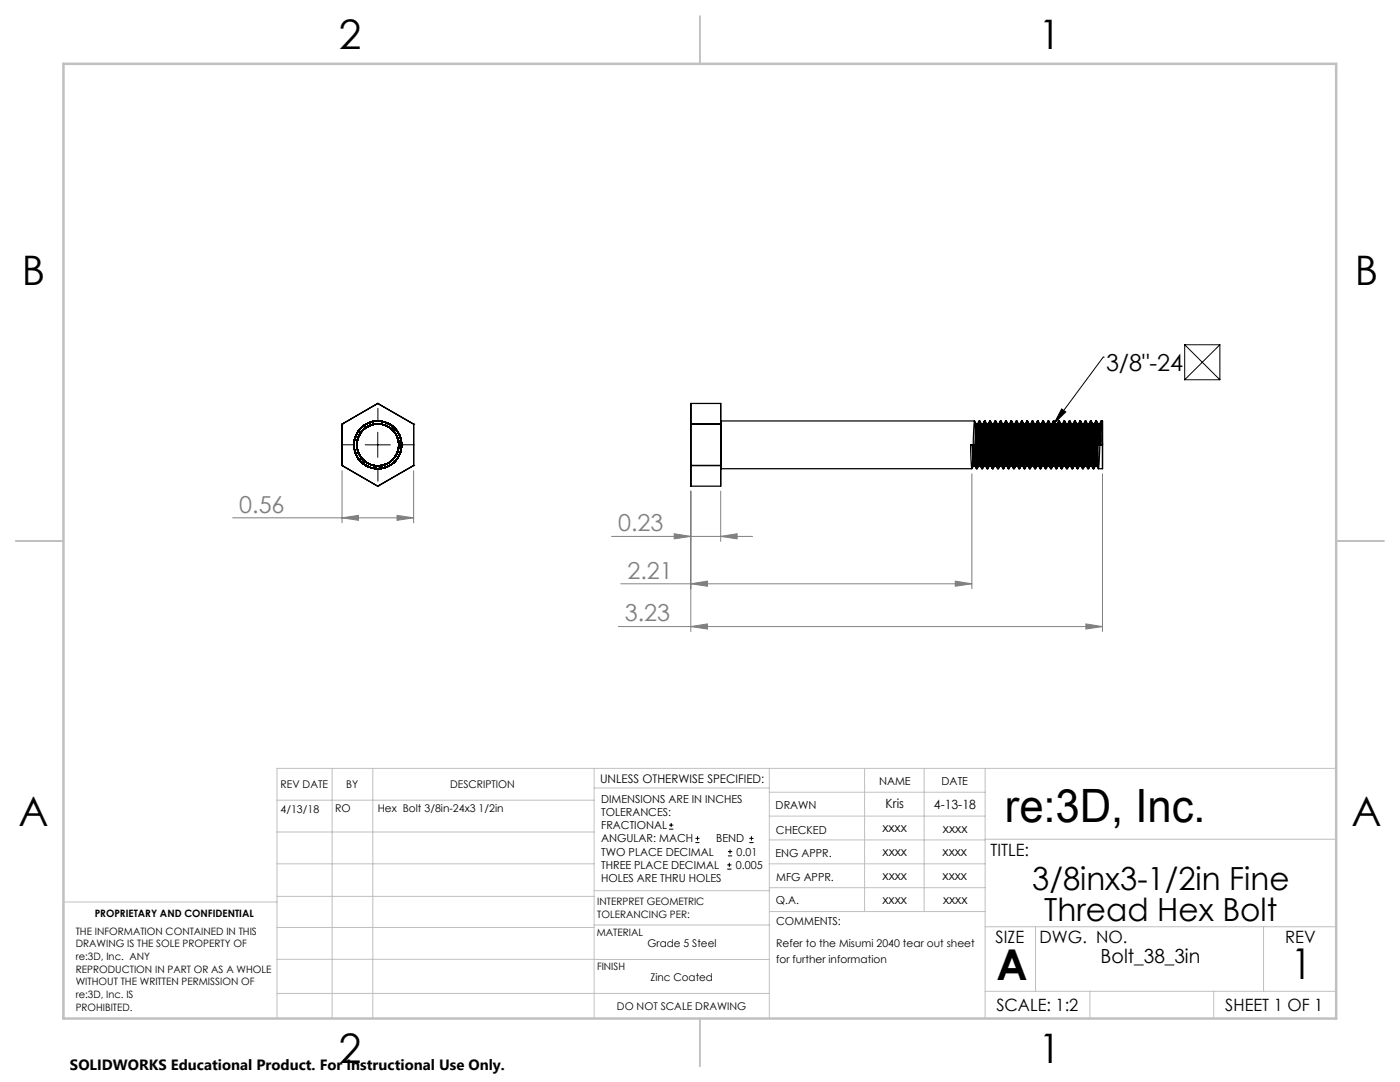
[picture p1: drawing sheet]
<svg xmlns="http://www.w3.org/2000/svg" width="279mm" height="216mm" viewBox="0 0 279 216" stroke-linecap="round" stroke-linejoin="round" font-family="sans-serif">
<g fill="none" stroke="#000" stroke-width=".2">
<path d="M220.2 71.3h.1M220.2 71.3l-9.9 13.3M236.4 68.8v7M236.4 75.8h7.1M236.4 68.8h7.1M236.4 68.8l7.1 7M243.5 68.8v7M243.5 68.8l-7.1 7M72.9 88.8h5M75.4 86.3v5M211.9 81.6l.8 .6-2.4 2.4zM133.5 165.5h.9"/>
<path d="M133.5 164.6h.9M133.9 164.2v.8M138.8 168.1h.8M138.8 167.3h.8M139.2 166.9v.8M145.1 173.4h.9M145.1 172.6h.9M145.3 170.8h.8M145.3 169.9h.8M145.6 172.2v.8M145.7 169.5v.9M149.5 168.1h.9"/>
<path d="M149.5 167.3h.9M150 166.9v.8"/>
</g>
<g fill="none" stroke="#808080" stroke-width=".2">
<path d="M68.3 93.9v10.4M82.5 93.9v10.4M137.9 98v28M143.8 98v10M194 94.5v23M220 94.5v31.5M46.4 103.3h36.1M68.3 103.3l3.2-.5v1zM79.2 102.8l3.3 .5-3.3 .5zM122.1 107h28.1M123.9 116.5h70.1M134.5 106.5l3.4 .5-3.4 .5z"/>
<path d="M137.9 116.5l3.3-.5v1zM143.8 107l3.3-.5v1zM190.6 116l3.4 .5-3.4 .5zM123.4 125h96.6M137.9 125l3.3-.5v1zM216.7 124.5l3.3 .5-3.3 .5z"/>
</g>
<path d="M70.4 88.8h-2.2M75.4 83.8v-2.3M75.4 93.8v2.2M80.4 88.8h2.3" fill="none" stroke="#000" stroke-width=".2" stroke-dasharray="15.2 1.3 1.3 1.3"/>
<g fill="none" stroke="#c0c0c0" stroke-width=".2">
<path d="M55.3 159.7h63.3M66.3 153.3v49.9M74.4 153.3v49.9M118.6 153.3v49.9M118.6 157.2h34.9M153.5 153.3v49.9M153.5 158.1h43.1M172.5 153.3v28.6M184.4 153.3v28.6M196.6 153.3v49.9M266.7 153.3h-211.4v49.9M55.3 178.9h63.3"/>
<path d="M55.3 172.4h63.3M55.3 166h63.3M55.3 180h-42.7v23.2M118.6 177.7h35M153.5 167.6h43.1M153.5 162.8h43.1M153.5 172.4h43.1M153.5 177.1h43.1M196.6 167.5h70.1M55.3 198.2h98.2M55.3 191.4l98.2 .1M55.3 185.1h63.3"/>
<path d="M118.6 184.6h35M153.6 181.9h43M196.6 197.8h70.1M196.6 184.9h70.1M206.7 184.9v12.9M217.5 197.8v5.4M242.2 197.8v5.4M252.2 184.9v12.9"/>
</g>
<path d="M139.7 3.2v9.5M3.1 107.9h9.6M266.7 107.9h9.5M139.7 203.2v9.6" fill="none" stroke="#c0c0c0" stroke-width=".25"/>
<path d="M12.7 12.7h254v190.5h-254z" fill="none" stroke="#c0c0c0" stroke-width=".5"/>
<path d="M211.9 81.6l.8 .6-2.4 2.4z" fill="#000"/>
<g fill="#808080">
<path d="M68.3 103.3l3.2-.5v1zM79.2 102.8l3.3 .5-3.3 .5z"/>
<path d="M137.9 116.5l3.3-.5v1zM190.6 116l3.4 .5-3.4 .5zM137.9 125l3.3-.5v1zM216.7 124.5l3.3 .5-3.3 .5z"/>
<path d="M134.5 106.5l3.4 .5-3.4 .5zM143.8 107l3.3-.5v1z"/>
</g>
<g fill="none" stroke="#000" stroke-width=".25">
<path d="M68.3 84.6v8.3M68.3 92.9l7.1 4.1M68.3 84.6h.1M68.3 92.9h.1M72 85.4a4.8 4.8 0 0 1 7.9 2 4.8 4.8 0 0 1-5.3 6.1 4.8 4.8 0 0 1-3.2-7.4 4.8 4.8 0 0 1 8 0 4.8 4.8 0 0 1-3 7.3 4.8 4.8 0 0 1-5.7-5.6 4.8 4.8 0 0 1 7.6-2.7 4.8 4.8 0 0 1-.9 8.1 4.8 4.8 0 0 1-6.8-4.4 4.8 4.8 0 0 1 6.6-4.5 4.8 4.8 0 0 1 1.6 7.7 4.8 4.8 0 0 1-7.8-1.4 4.8 4.8 0 0 1 4.4-6.6 4.8 4.8 0 0 1 4.4 6.6 4.8 4.8 0 0 1-7.8 1.5 4.8 4.8 0 0 1 1.8-7.9 4.8 4.8 0 0 1 6.3 5.1 4.8 4.8 0 0 1-7.4 3.4 4.8 4.8 0 0 1 .4-8.1 4.8 4.8 0 0 1 7.1 3.9 4.8 4.8 0 0 1-6.6 4.7 4.8 4.8 0 0 1-1.2-8 4.8 4.8 0 0 1 7.7 2.4 4.8 4.8 0 0 1-5.6 5.9 4.8 4.8 0 0 1-3.1-7.4 4.8 4.8 0 0 1 8 0 4.8 4.8 0 0 1-3.1 7.4 4.8 4.8 0 0 1-5.5-5.9 4.8 4.8 0 0 1 7.7-2.4 4.8 4.8 0 0 1-1.3 8 4.8 4.8 0 0 1-6.6-4.7 4.8 4.8 0 0 1 7.1-3.9 4.8 4.8 0 0 1 .4 8.1 4.8 4.8 0 0 1-7.4-3.4 4.8 4.8 0 0 1 6.4-5.1 4.8 4.8 0 0 1 1.7 7.9 4.8 4.8 0 0 1-7.9-1.7 4.8 4.8 0 0 1 5-6.3 4.8 4.8 0 0 1 3.4 7.3 4.8 4.8 0 0 1-8-.3 4.8 4.8 0 0 1 3.8-7.1 4.8 4.8 0 0 1 4.7 6.6 4.8 4.8 0 0 1-8 1.3 4.8 4.8 0 0 1 2.4-7.8 4.8 4.8 0 0 1 5.9 5.6 4.8 4.8 0 0 1-7.5 3 4.8 4.8 0 0 1 .6-8.1 4.8 4.8 0 0 1 7 4.2 4.8 4.8 0 0 1-6.6 4.3 4.8 4.8 0 0 1-1.6-7.7 4.8 4.8 0 0 1 7.8 1.6 4.8 4.8 0 0 1-4.7 6.6 4.8 4.8 0 0 1-3.8-7.2 4.8 4.8 0 0 1 8-.3 4.8 4.8 0 0 1-3.4 7.4 4.8 4.8 0 0 1-5-6.4 4.8 4.8 0 0 1 7.9-1.7 4.8 4.8 0 0 1-2 7.9 4.8 4.8 0 0 1-6.2-5.3 4.8 4.8 0 0 1 7.5-3.2 4.8 4.8 0 0 1 0 7.9 4.8 4.8 0 0 1-7.3-2.9 4.8 4.8 0 0 1 5.5-5.7 4.8 4.8 0 0 1 3 7.3 4.8 4.8 0 0 1-7.9 0 4.8 4.8 0 0 1 3.1-7.3 4.8 4.8 0 0 1 5.6 5.8 4.8 4.8 0 0 1-7.7 2.5 4.8 4.8 0 0 1 1.2-8 4.8 4.8 0 0 1 6.5 4.4 4.8 4.8 0 0 1-6.6 4.4 4.8 4.8 0 0 1-1.5-7.8 4.8 4.8 0 0 1 7.9 2 4.8 4.8 0 0 1-5.3 6.1 4.8 4.8 0 0 1-3.2-7.4zM72.4 85.8a4.2 4.2 0 0 1 6.9 1.2 4.2 4.2 0 0 1-3.8 5.9 4.2 4.2 0 0 1-4-5.7 4.2 4.2 0 0 1 7.1-1.1 4.2 4.2 0 0 1-2.2 6.8 4.2 4.2 0 0 1-5.1-5 4.2 4.2 0 0 1 6.6-2.5 4.2 4.2 0 0 1-.6 7 4.2 4.2 0 0 1-6.1-3.6 4.2 4.2 0 0 1 6.1-3.7 4.2 4.2 0 0 1 .6 7.1 4.2 4.2 0 0 1-6.6-2.6 4.2 4.2 0 0 1 5.2-4.9 4.2 4.2 0 0 1 2.1 6.8 4.2 4.2 0 0 1-7.1-1.1 4.2 4.2 0 0 1 4.1-5.8 4.2 4.2 0 0 1 3.4 6.2 4.2 4.2 0 0 1-7.1 .3 4.2 4.2 0 0 1 2.8-6.4 4.2 4.2 0 0 1 4.8 5 4.2 4.2 0 0 1-6.4 2.6 4.2 4.2 0 0 1 .1-7.1 4.2 4.2 0 0 1 6.3 3.2 4.2 4.2 0 0 1-5.7 4.2 4.2 4.2 0 0 1-1.1-7 4.2 4.2 0 0 1 6.8 2.2 4.2 4.2 0 0 1-4.9 5.1 4.2 4.2 0 0 1-2.6-6.6 4.2 4.2 0 0 1 7.1 .6 4.2 4.2 0 0 1-3.7 6.1 4.2 4.2 0 0 1-3.7-6.1 4.2 4.2 0 0 1 7.1-.6 4.2 4.2 0 0 1-2.6 6.6 4.2 4.2 0 0 1-4.8-5.2 4.2 4.2 0 0 1 6.7-2.1 4.2 4.2 0 0 1-1.1 7 4.2 4.2 0 0 1-5.7-4.2 4.2 4.2 0 0 1 6.3-3.3 4.2 4.2 0 0 1 .2 7.2 4.2 4.2 0 0 1-6.5-2.6 4.2 4.2 0 0 1 4.8-5 4.2 4.2 0 0 1 2.8 6.4 4.2 4.2 0 0 1-7.1-.3 4.2 4.2 0 0 1 3.4-6.2 4.2 4.2 0 0 1 4.1 5.8 4.2 4.2 0 0 1-7 1.1 4.2 4.2 0 0 1 2-6.8 4.2 4.2 0 0 1 5.2 4.9 4.2 4.2 0 0 1-6.6 2.6 4.2 4.2 0 0 1 .6-7.1 4.2 4.2 0 0 1 6.1 3.7 4.2 4.2 0 0 1-6.1 3.7 4.2 4.2 0 0 1-.6-7.1 4.2 4.2 0 0 1 6.6 2.5 4.2 4.2 0 0 1-5.1 5 4.2 4.2 0 0 1-2.2-6.8 4.2 4.2 0 0 1 7.1 1.1 4.2 4.2 0 0 1-4.2 5.7 4.2 4.2 0 0 1-3.3-6.3 4.2 4.2 0 0 1 7.1-.2 4.2 4.2 0 0 1-2.9 6.5 4.2 4.2 0 0 1-4.6-5.4 4.2 4.2 0 0 1 7-1.7 4.2 4.2 0 0 1-1.7 6.9 4.2 4.2 0 0 1-5.5-4.5 4.2 4.2 0 0 1 6.6-2.9 4.2 4.2 0 0 1-.2 7.1 4.2 4.2 0 0 1-6.3-3.3 4.2 4.2 0 0 1 5.7-4.2 4.2 4.2 0 0 1 1.1 7 4.2 4.2 0 0 1-6.8-2 4.2 4.2 0 0 1 4.9-5.2 4.2 4.2 0 0 1 3 5.7 4.2 4.2 0 0 1-6.2 1.9 4.2 4.2 0 0 1-.6-6.5zM75.4 80.5l7.1 4.1M75.4 80.5l-7.1 4.1M75.4 80.5h.1M75.4 97h.1M79.6 88.8h.6M79.6 88.8h.1"/>
<path d="M80.2 88.8h.1M82.5 92.9l-7.1 4.1M82.5 84.6v8.3M82.5 84.6h.1M82.5 92.9h.1M137.9 80.5h5.9v16.5h-5.9zM137.9 84.6h5.9M137.9 92.9h5.9M143.8 84h50.7l.3 .6M143.8 84v9.5zM194 88.8l.3 4.2 .5-8.4 .5 8.4 .6-8.4 .5 8.4 .5-8.4 .5 8.4 .6-8.4 .5 8.4 .5-8.4 .6 8.4 .5-8.4 .5 8.4 .6-8.4 .5 8.4 .5-8.4 .5 8.4 .6-8.4 .5 8.4 .5-8.4 .6 8.4 .5-8.4 .5 8.4 .5-8.4 .6 8.4 .5-8.4 .5 8.4 .6-8.4 .5 8.4 .5-8.4 .5 8.4 .6-8.4 .5 8.4 .5-8.4 .6 8.4 .5-8.4 .5 8.4 .6-8.4 .5 8.4 .5-8.4 .5 8.4 .6-8.4 .5 8.4 .5-8.4 .6 8.4 .5-8.4 .5 8.4 .5-8.4 .3 4.2M194.3 93h.3l.3 .5h.1l.4-.5"/>
<path d="M194.3 88.8l.3 4.2 .5-8.4 .5 8.4 .5-8.4 .6 8.4 .5-8.4 .5 8.4 .6-8.4 .5 8.4 .5-8.4 .5 8.4 .6-8.4 .5 8.4 .5-8.4 .6 8.4 .5-8.4 .5 8.4 .6-8.4 .5 8.4 .5-8.4 .5 8.4 .6-8.4 .5 8.4 .5-8.4 .6 8.4 .5-8.4 .5 8.4 .5-8.4 .6 8.4 .5-8.4 .5 8.4 .6-8.4 .5 8.4 .5-8.4 .5 8.4 .6-8.4 .5 8.4 .5-8.4 .6 8.4 .5-8.4 .5 8.4 .6-8.4 .5 8.4 .5-8.4 .5 8.4 .6-8.4 .5 8.4 .5-8.4 .3 4.2M194.3 93l-.3 .5h-50.2M194.5 84l-.5 9.5-.3-4.7h.9l.3 4.7 .5-9.5 .5 9.5 .6-9.5 .5 9.5 .5-9.5 .5 9.5 .6-9.5 .5 9.5 .5-9.5 .6 9.5 .5-9.5 .5 9.5 .6-9.5 .5 9.5 .5-9.5 .5 9.5 .6-9.5 .5 9.5 .5-9.5 .6 9.5 .5-9.5 .5 9.5 .5-9.5 .6 9.5 .5-9.5 .5 9.5 .6-9.5 .5 9.5 .5-9.5 .5 9.5 .6-9.5 .5 9.5 .5-9.5 .6 9.5 .5-9.5 .5 9.5 .6-9.5 .5 9.5 .5-9.5 .5 9.5 .6-9.5 .5 9.5 .5-9.5 .5 9.5 .6-9.5 .6 9.5 .4-9.5 .3 4.8h-.9l-.3-4.8-.5 9.5-.5-9.5-.6 9.5-.5-9.5-.5 9.5-.5-9.5-.6 9.5-.5-9.5-.5 9.5-.6-9.5-.5 9.5-.5-9.5-.6 9.5-.5-9.5-.5 9.5-.5-9.5-.6 9.5-.5-9.5-.5 9.5-.6-9.5-.5 9.5-.5-9.5-.5 9.5-.6-9.5-.5 9.5-.5-9.5-.6 9.5-.5-9.5-.5 9.5-.5-9.5-.6 9.5-.5-9.5-.5 9.5-.6-9.5-.5 9.5-.5-9.5-.5 9.5-.6-9.5-.5 9.5-.5-9.5-.5 9.5-.6-9.5-.6 9.5-.5-9.5-.5 9.5zM194.8 84.6h.3l.3-.6 .5 .6h.2l.5-.6 .4 .6M195.3 93h.3l.3 .5h.2l.3-.5M196.4 93h.3l.3 .5h.1l.4-.5M196.9 84.6h.3l.3-.6 .5 .6M197.4 93h.3l.3 .5h.2l.3-.5h.3l.3 .5h.1l.4-.5M198 84.6h.3l.3-.6 .5 .6M199 84.6h.3l.3-.6 .5 .6h.3l.4-.6 .4 .6h.2l.5-.6 .3 .6M199.6 93h.2l.4 .5h.1l.4-.5M200.6 93h.3l.3 .5h.2l.3-.5"/>
<path d="M201.7 93h.3l.3 .5h.1l.4-.5h.2l.3 .5h.2l.3-.5h.3l.3 .5h.1l.4-.5M202.2 84.6h.3l.3-.6 .5 .6M203.3 84.6h.3l.3-.6 .5 .6M204.3 84.6h.3l.3-.6 .5 .6h.3l.4-.6 .4 .6h.2l.5-.6 .3 .6M204.9 93h.2l.4 .5h.1l.4-.5M205.9 93h.3l.3 .5h.2l.3-.5M207 93h.3l.3 .5h.1l.4-.5h.2l.3 .5h.2l.3-.5M207.5 84.6h.3l.3-.6 .5 .6M208.6 84.6h.2l.4-.6 .5 .6M209.1 93h.3l.3 .5h.1l.4-.5M209.6 84.6h.3l.3-.6 .5 .6h.3l.4-.6 .4 .6M210.1 93h.3l.3 .5h.2l.3-.5"/>
<path d="M211.2 93h.3l.3 .5h.1l.4-.5M211.7 84.6h.3l.3-.6 .5 .6M212.3 93h.2l.4 .5h.1l.4-.5h.2l.3 .5h.2l.3-.5M212.8 84.6h.3l.3-.6 .5 .6M213.9 84.6h.2l.4-.6 .4 .6M214.4 93h.3l.3 .5h.1l.4-.5M214.9 84.6h.3l.3-.6 .5 .6h.3l.4-.6 .4 .6M215.4 93h.3l.3 .5h.2l.3-.5M216.5 93h.3l.3 .5h.1l.4-.5h.2l.4 .5h.1l.4-.5h.2l.3 .5h.8M217 84.6h.3l.3-.6 .5 .6M218.1 84.6h.3l.3-.6 .5 .6M220 84h-.3l-.3 .6h-.3"/>
<path d="M220 84v9.5z"/>
<circle cx="75.4" cy="88.8" r="4.8"/>
</g>
<text font-size="9.2" x="200.5" y="164.1">re:3D, Inc.</text>
<g font-size="8.5">
<text x="198.9" y="195.5">A</text>
<text x="257.6" y="195.4">1</text>
</g>
<g font-size="8.1">
<text x="67.6" y="9.7">2</text>
<text x="207.3" y="9.7">1</text>
<text x="4.4" y="57">B</text>
<text x="270.4" y="57">B</text>
<text x="3.7" y="164.9">A</text>
<text x="269.7" y="164.9">A</text>
<text x="67.6" y="212.2">2</text>
<text x="207.3" y="212.2">1</text>
</g>
<g font-size="6.3">
<text x="206" y="177.5">3/8inx3-1/2in Fine</text>
<text x="208.4" y="183.9">Thread Hex Bolt</text>
</g>
<text font-size="4.7" x="220.7" y="74">3/8&quot;-24</text>
<g font-size="4.7" fill="#808080">
<text x="47.7" y="102.3">0.56</text>
<text x="123.4" y="106">0.23</text>
<text x="125.2" y="115.4">2.21</text>
<text x="124.7" y="124">3.23</text>
</g>
<text font-size="3.9" x="219.7" y="192.1">Bolt_38_3in</text>
<g font-size="3.4">
<text x="197.7" y="170.8">TITLE:</text>
<text x="198.7" y="188.1">SIZE</text>
<text x="207.5" y="188.1">DWG. NO.</text>
<text x="256.5" y="188.2">REV</text>
<text x="198.8" y="201.7">SCALE: 1:2</text>
<text x="244.5" y="201.7">SHEET 1 OF 1</text>
</g>
<text font-size="3" x="14" y="213.5">SOLIDWORKS Educational Product. For Instructional Use Only.</text>
<g font-size="2.5">
<text x="176.7" y="161.3">Kris</text>
<text x="186.4" y="161.4">4-13-18</text>
<text x="176.1" y="166.1">xxxx</text>
<text x="188.2" y="166.2">xxxx</text>
<text x="176.1" y="170.8">xxxx</text>
<text x="188.1" y="170.8">xxxx</text>
<text x="176.1" y="175.6">xxxx</text>
<text x="188.1" y="175.6">xxxx</text>
<text x="176.1" y="180.4">xxxx</text>
<text x="188.2" y="180.3">xxxx</text>
</g>
<text font-size="2.4" x="119.8" y="156.2">UNLESS OTHERWISE SPECIFIED:</text>
<g font-size="2.2">
<text x="120" y="160.1">DIMENSIONS ARE IN INCHES</text>
<text x="154.8" y="161.4">DRAWN</text>
<text x="175.4" y="156.6">NAME</text>
<text x="187.9" y="156.7">DATE</text>
<text x="120" y="162.8">TOLERANCES:</text>
<text x="120" y="165.4">FRACTIONAL</text>
<text x="154.9" y="166.3">CHECKED</text>
<text x="120" y="173.4">THREE PLACE DECIMAL</text>
<text x="120" y="168.1">ANGULAR: MACH</text>
<text x="120" y="170.7">TWO PLACE DECIMAL</text>
<text x="142.9" y="168.1">BEND</text>
<text x="146.9" y="173.4">0.005</text>
<text x="147" y="170.7">0.01</text>
<text x="154.8" y="171">ENG APPR.</text>
<text x="120" y="176">HOLES ARE THRU HOLES</text>
<text x="154.9" y="175.7">MFG APPR.</text>
<text x="154.9" y="180.4">Q.A.</text>
<text x="154.9" y="184.6">COMMENTS:</text>
</g>
<g font-size="2.1">
<text x="56" y="157.2">REV DATE</text>
<text x="69.1" y="157.2">BY</text>
<text x="89.8" y="157.2">DESCRIPTION</text>
<text x="56" y="162.2">4/13/18</text>
<text x="66.9" y="162.1">RO</text>
<text x="75.4" y="162.1">Hex Bolt 3/8in-24x3 1/2in</text>
<text x="129.2" y="189">Grade 5 Steel</text>
<text x="154.9" y="189">Refer to the Misumi 2040 tear out sheet</text>
<text x="129.8" y="195.8">Zinc Coated</text>
<text x="154.9" y="192.1">for further information</text>
<text x="123.1" y="201.6">DO NOT SCALE DRAWING</text>
</g>
<g font-size="2">
<text x="18.9" y="182.9">PROPRIETARY AND CONFIDENTIAL</text>
<text x="119.2" y="180.6">INTERPRET GEOMETRIC</text>
<text x="119.2" y="183.1">TOLERANCING PER:</text>
<text x="15.1" y="186.5">THE INFORMATION CONTAINED IN THIS</text>
<text x="15.1" y="189">DRAWING IS THE SOLE PROPERTY OF</text>
<text x="15.1" y="191.6">re:3D, Inc. ANY</text>
<text x="119.1" y="186.7">MATERIAL</text>
<text x="15.1" y="194.1">REPRODUCTION IN PART OR AS A WHOLE</text>
<text x="15.1" y="196.6">WITHOUT THE WRITTEN PERMISSION OF</text>
<text x="119.1" y="193.5">FINISH</text>
<text x="15.1" y="199.1">re:3D, Inc. IS</text>
<text x="15.1" y="201.7">PROHIBITED.</text>
</g>
</svg>
